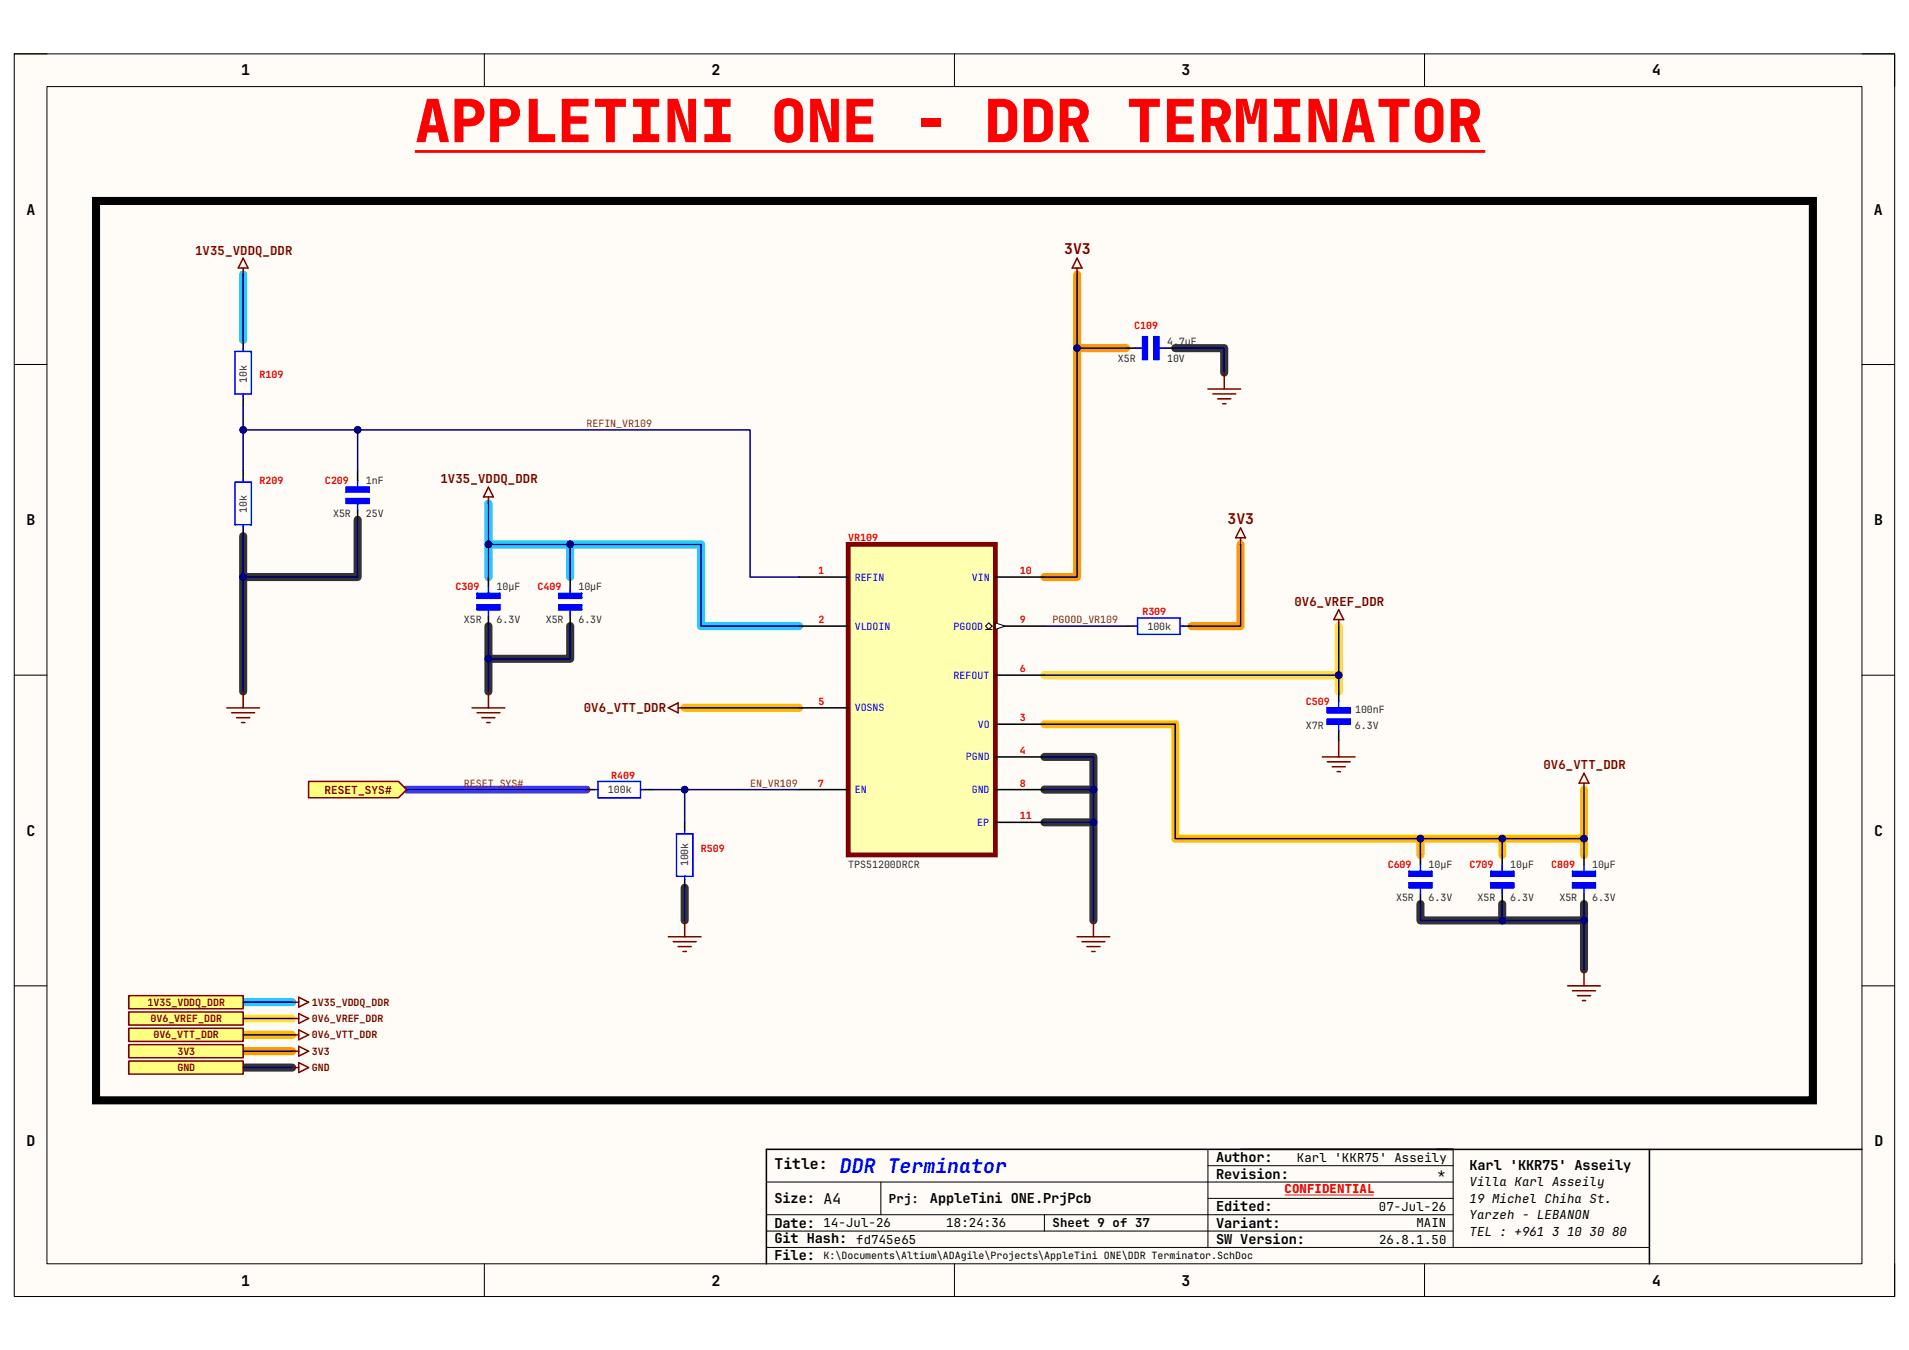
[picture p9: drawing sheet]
<svg xmlns="http://www.w3.org/2000/svg" width="420mm" height="297mm" viewBox="0 0 420 297" stroke-linecap="round" stroke-linejoin="round" font-family="sans-serif">
<path d="M3.1 11.9h413.7v273.3h-413.7z" fill-rule="evenodd" fill="#fffcf8"/>
<path d="M3.1 11.9h413.7v273.3h-413.7z" fill="none" stroke="#000" stroke-width=".22"/>
<path d="M10.3 19h399.3v259h-399.3z" fill-rule="evenodd" fill="#fffcf8"/>
<g fill="none" stroke="#000" stroke-width=".22">
<path d="M3.1 11.8h7.2M10.3 19h399.3v259h-399.3zM106.6 11.8v7.2M210 11.8v7.2M313.4 11.8v7.2M409.6 11.9h7.2v7.1M3.1 80.2h7.2M409.6 80.2h7.2M3.1 148.5h7.2M409.6 148.5h7.2M3.1 216.9h7.2M409.6 216.9h7.2"/>
<path d="M265.7 256.5h54M265.7 252.9v21.5M319.7 252.9v21.5M106.6 278v7.2M168.6 260.1h151.1M168.6 270.8h151.1M168.6 267.3h151.1M168.6 274.4h194.3M193.8 260.1v7.2M210 278v7.2M229.8 267.3v3.5M265.7 263.7h54"/>
<path d="M313.4 278v7.2M416.8 278v7.2"/>
</g>
<g fill="none" stroke="#333" stroke-width="1.8">
<path d="M258.6 76.6h10.7v5.4M53.5 118v34.1M78.7 114.4v12.6h-25.2M107.5 137.7v7.2h17.9v-7.2M107.5 144.9v7.2M229.8 166.5h10.8v36M229.8 173.7h10.8M150.6 195.3v7.2M229.8 180.9h10.8M312.5 198.9v3.6h36v-3.6M330.5 198.9v3.6M348.5 202.5v10.8"/>
<path d="M53.5 234.9h10.8"/>
</g>
<path d="M237 60.4v66.6h-7.2M237 76.6h10.8M272.9 119.8v18h-10.8M53.5 231.3h10.8" fill="none" stroke="#f90" stroke-width="1.8"/>
<path d="M53.5 60.4v14.4M107.5 110.8v9M125.4 119.8v7.2M107.5 127v-7.2h46.7v18h21.6M53.5 220.5h10.8" fill="none" stroke="#2cf" stroke-width="1.8"/>
<path d="M294.5 137.8v10.7M229.8 148.5h64.7v3.6M53.5 224.1h10.8" fill="none" stroke="#fd3" stroke-width="1.8"/>
<path d="M150.6 155.7h25.2M229.8 159.3h28.8v25.2h89.9v-10.8M312.5 184.5v3.6M330.5 184.5v3.6M348.5 184.5v3.6M53.5 227.7h10.8" fill="none" stroke="#fb0" stroke-width="1.8"/>
<path d="M89.5 173.7h39.5" fill="none" stroke="#90f" stroke-width="1.8"/>
<path d="M316.1 252.9h93.5M319.7 252.9h-151.1v25.1M362.9 252.9v25.1" fill="none" stroke="#000" stroke-width=".34"/>
<path d="M282.6 262.9h19.6" fill="none" stroke="#f00" stroke-width=".22"/>
<path d="M91.3 33.3h235.5" fill="none" stroke="#f00" stroke-width=".64" stroke-linecap="butt"/>
<path d="M21.1 44.2h377.7v197.9h-377.7z" fill="none" stroke="#000" stroke-width="1.8"/>
<path d="M186.6 119.8h32.4v68.3h-32.4z" fill-rule="evenodd" fill="#ffffb0"/>
<path d="M186.6 119.8h32.4v68.3h-32.4z" fill="none" stroke="#800000" stroke-width="1.1"/>
<path d="M175.8 127h10.8M175.8 137.8h10.8M219 137.8h10.8M175.8 155.7h10.8M219 159.3h10.8M219 148.5h10.8M175.8 173.7h10.8M219 166.5h10.8M219 173.7h10.8" fill="none" stroke="#000" stroke-width=".34"/>
<path d="M219 137l2.1 .8-2.1 .7z" fill="#f8fcff"/>
<path d="M216.8 137.8l.7-.8 .8 .8-.8 .7zM216.8 138.5h1.5M219 137l2.1 .8-2.1 .7z" fill="none" stroke="#000" stroke-width=".22"/>
<path d="M247.8 76.6h2.1M256.4 76.6h2.2M219 127h10.8M219 180.9h10.8" fill="none" stroke="#000" stroke-width=".34"/>
<path d="M249.9 76.6h1.5M255 76.6h1.4" fill="none" stroke="#00f" stroke-width=".34"/>
<path d="M251.4 74.1h1v5h-1z" fill-rule="evenodd" fill="#00f"/>
<path d="M251.4 74.1h1v5h-1z" fill="none" stroke="#00f" stroke-width=".22"/>
<path d="M251.4 74.1h1v5h-1z" fill="none" stroke="#00f" stroke-width=".34"/>
<path d="M253.9 74.1h1.1v5h-1.1z" fill-rule="evenodd" fill="#00f"/>
<path d="M253.9 74.1h1.1v5h-1.1z" fill="none" stroke="#00f" stroke-width=".22"/>
<path d="M253.9 74.1h1.1v5h-1.1z" fill="none" stroke="#00f" stroke-width=".34"/>
<path d="M237 56.8l1 2.2h-2.1zM237 59v1.4" fill="none" stroke="#800000" stroke-width=".34"/>
<path d="M67.9 171.9h19.8l1.8 1.8-1.8 1.8h-19.8z" fill-rule="evenodd" fill="#ffff80"/>
<path d="M49.9 155.7h7.2M51 156.8h5M52.1 157.9h2.8M53.1 159h.8M53.5 152.1v3.6M67.9 171.9h19.8l1.8 1.8-1.8 1.8h-19.8z" fill="none" stroke="#800000" stroke-width=".34"/>
<path d="M53.5 74.8v1.8M53.5 87.4v1.8M53.5 103.6v1.8M53.5 116.2v1.8M78.7 103.6v2.1M78.7 112.2v2.2" fill="none" stroke="#000" stroke-width=".34"/>
<path d="M51.7 77.3h3.6v9.4h-3.6zM53.5 76.6v.7M53.5 86.7v.7M51.7 106.1h3.6v9.3h-3.6zM53.5 105.4v.7M53.5 115.4v.8M78.7 105.7v1.5M78.7 110.8v1.4" fill="none" stroke="#00f" stroke-width=".34"/>
<path d="M76.2 109.7h5v1.1h-5z" fill-rule="evenodd" fill="#00f"/>
<path d="M76.2 109.7h5v1.1h-5z" fill="none" stroke="#00f" stroke-width=".22"/>
<path d="M76.2 109.7h5v1.1h-5z" fill="none" stroke="#00f" stroke-width=".34"/>
<path d="M76.2 107.2h5v1h-5z" fill-rule="evenodd" fill="#00f"/>
<path d="M76.2 107.2h5v1h-5z" fill="none" stroke="#00f" stroke-width=".22"/>
<path d="M76.2 107.2h5v1h-5zM294.5 154.3v1.4M294.5 159.3v1.5" fill="none" stroke="#00f" stroke-width=".34"/>
<path d="M294.5 152.1v2.2M294.5 160.8v2.1" fill="none" stroke="#000" stroke-width=".34"/>
<path d="M292 155.7h5v1.1h-5z" fill-rule="evenodd" fill="#00f"/>
<path d="M292 155.7h5v1.1h-5z" fill="none" stroke="#00f" stroke-width=".22"/>
<path d="M292 155.7h5v1.1h-5z" fill="none" stroke="#00f" stroke-width=".34"/>
<path d="M292 158.3h5v1h-5z" fill-rule="evenodd" fill="#00f"/>
<path d="M292 158.3h5v1h-5z" fill="none" stroke="#00f" stroke-width=".22"/>
<path d="M292 158.3h5v1h-5zM312.5 190.3v1.4M312.5 195.3v1.4" fill="none" stroke="#00f" stroke-width=".34"/>
<path d="M294.5 134.2l1.1 2.1h-2.2zM294.5 136.3v1.5" fill="none" stroke="#800000" stroke-width=".34"/>
<path d="M312.5 188.1v2.2M312.5 196.7v2.2" fill="none" stroke="#000" stroke-width=".34"/>
<path d="M310 191.7h5v1.1h-5z" fill-rule="evenodd" fill="#00f"/>
<path d="M310 191.7h5v1.1h-5z" fill="none" stroke="#00f" stroke-width=".22"/>
<path d="M310 191.7h5v1.1h-5z" fill="none" stroke="#00f" stroke-width=".34"/>
<path d="M310 194.2h5v1.1h-5z" fill-rule="evenodd" fill="#00f"/>
<path d="M310 194.2h5v1.1h-5z" fill="none" stroke="#00f" stroke-width=".22"/>
<path d="M310 194.2h5v1.1h-5zM330.5 190.3v1.4M330.5 195.3v1.4" fill="none" stroke="#00f" stroke-width=".34"/>
<path d="M330.5 188.1v2.2M330.5 196.7v2.2" fill="none" stroke="#000" stroke-width=".34"/>
<path d="M328 191.7h5v1.1h-5z" fill-rule="evenodd" fill="#00f"/>
<path d="M328 191.7h5v1.1h-5z" fill="none" stroke="#00f" stroke-width=".22"/>
<path d="M328 191.7h5v1.1h-5z" fill="none" stroke="#00f" stroke-width=".34"/>
<path d="M328 194.2h5v1.1h-5z" fill-rule="evenodd" fill="#00f"/>
<path d="M328 194.2h5v1.1h-5z" fill="none" stroke="#00f" stroke-width=".22"/>
<path d="M328 194.2h5v1.1h-5zM348.5 190.3v1.4M348.5 195.3v1.4" fill="none" stroke="#00f" stroke-width=".34"/>
<path d="M348.5 188.1v2.2M348.5 196.7v2.2" fill="none" stroke="#000" stroke-width=".34"/>
<path d="M346 191.7h5v1.1h-5z" fill-rule="evenodd" fill="#00f"/>
<path d="M346 191.7h5v1.1h-5z" fill="none" stroke="#00f" stroke-width=".22"/>
<path d="M346 191.7h5v1.1h-5z" fill="none" stroke="#00f" stroke-width=".34"/>
<path d="M346 194.2h5v1.1h-5z" fill-rule="evenodd" fill="#00f"/>
<path d="M346 194.2h5v1.1h-5z" fill="none" stroke="#00f" stroke-width=".22"/>
<path d="M107.5 129.1v1.5M107.5 134.1v1.5M249.6 137.8h.7M250.3 136h9.3v3.6h-9.3zM259.6 137.8h.7M346 194.2h5v1.1h-5z" fill="none" stroke="#00f" stroke-width=".34"/>
<path d="M272.9 116.2l1.1 2.1h-2.1zM272.9 118.3v1.5M147 155.7l2.2-1v2.1zM149.2 155.7h1.4M348.5 170.1l1.1 2.2h-2.2zM348.5 172.3v1.4" fill="none" stroke="#800000" stroke-width=".34"/>
<path d="M107.5 127v2.1M107.5 135.6v2.1M247.8 137.8h1.8M260.3 137.8h1.8" fill="none" stroke="#000" stroke-width=".34"/>
<path d="M104.9 130.6h5.1v1h-5.1z" fill-rule="evenodd" fill="#00f"/>
<path d="M104.9 130.6h5.1v1h-5.1z" fill="none" stroke="#00f" stroke-width=".22"/>
<path d="M104.9 130.6h5.1v1h-5.1z" fill="none" stroke="#00f" stroke-width=".34"/>
<path d="M104.9 133.1h5.1v1h-5.1z" fill-rule="evenodd" fill="#00f"/>
<path d="M104.9 133.1h5.1v1h-5.1z" fill="none" stroke="#00f" stroke-width=".22"/>
<path d="M104.9 133.1h5.1v1h-5.1zM125.4 129.1v1.5M125.4 134.1v1.5" fill="none" stroke="#00f" stroke-width=".34"/>
<path d="M125.4 127v2.1M125.4 135.6v2.1" fill="none" stroke="#000" stroke-width=".34"/>
<path d="M122.9 130.6h5.1v1h-5.1z" fill-rule="evenodd" fill="#00f"/>
<path d="M122.9 130.6h5.1v1h-5.1z" fill="none" stroke="#00f" stroke-width=".22"/>
<path d="M122.9 130.6h5.1v1h-5.1z" fill="none" stroke="#00f" stroke-width=".34"/>
<path d="M122.9 133.1h5.1v1h-5.1z" fill-rule="evenodd" fill="#00f"/>
<path d="M122.9 133.1h5.1v1h-5.1z" fill="none" stroke="#00f" stroke-width=".22"/>
<path d="M122.9 133.1h5.1v1h-5.1zM130.8 173.7h.8M131.6 171.9h9.3v3.6h-9.3zM140.9 173.7h.7M148.8 183.4h3.6v9.4h-3.6zM150.6 182.7v.7M150.6 192.8v.7" fill="none" stroke="#00f" stroke-width=".34"/>
<path d="M129 173.7h1.8M141.6 173.7h1.8M150.6 180.9v1.8M150.6 193.5v1.8" fill="none" stroke="#000" stroke-width=".34"/>
<g fill="none" stroke="#800000" stroke-width=".34">
<path d="M53.5 56.8l1.1 2.2h-2.2zM53.5 59v1.4M265.7 85.6h7.2M266.8 86.7h5.1M267.9 87.7h2.9M269 88.8h.7M269.3 82v3.6M107.5 107.2l1 2.1h-2.1zM107.5 109.3v1.5M103.9 155.7h7.2M104.9 156.8h5.1M106 157.9h2.9"/>
<path d="M107.1 159h.7M107.5 152.1v3.6M290.9 166.5h7.2M292 167.6h5M293.1 168.7h2.9M294.2 169.8h.7M294.5 162.9v3.6M147 206.1h7.2M148.1 207.2h5.1M149.2 208.3h2.9M150.3 209.3h.7M150.6 202.5v3.6"/>
<path d="M237 206.1h7.2M238 207.2h5.1M239.1 208.3h2.9M240.2 209.3h.7M240.6 202.5v3.6M344.9 216.9h7.2M346 218h5M347 219.1h2.9M348.5 213.3v3.6M348.1 220.1h.7"/>
</g>
<path d="M28.3 222.6h25.2v2.9h-25.2z" fill-rule="evenodd" fill="#ffff80"/>
<path d="M28.3 222.6h25.2v2.9h-25.2zM64.3 224.1h1.4M64.3 227.7h1.4M65.7 223l2.2 1.1-2.2 1.1zM65.7 226.6l2.2 1.1-2.2 1.1z" fill="none" stroke="#800000" stroke-width=".34"/>
<path d="M28.3 226.2h25.2v2.9h-25.2z" fill-rule="evenodd" fill="#ffff80"/>
<path d="M28.3 226.2h25.2v2.9h-25.2z" fill="none" stroke="#800000" stroke-width=".34"/>
<path d="M28.3 233.4h25.2v2.9h-25.2z" fill-rule="evenodd" fill="#ffff80"/>
<path d="M28.3 233.4h25.2v2.9h-25.2zM64.3 234.9h1.4M65.7 233.8l2.2 1.1-2.2 1.1z" fill="none" stroke="#800000" stroke-width=".34"/>
<path d="M28.3 229.8h25.2v2.9h-25.2z" fill-rule="evenodd" fill="#ffff80"/>
<path d="M28.3 229.8h25.2v2.9h-25.2zM64.3 231.3h1.4M65.7 230.2l2.2 1.1-2.2 1.1z" fill="none" stroke="#800000" stroke-width=".34"/>
<path d="M28.3 219.1h25.2v2.8h-25.2z" fill-rule="evenodd" fill="#ffff80"/>
<path d="M28.3 219.1h25.2v2.8h-25.2zM65.7 219.4l2.2 1.1-2.2 1.1zM64.3 220.5h1.4" fill="none" stroke="#800000" stroke-width=".34"/>
<path d="M237 60.4v66.6h-7.2M258.6 76.6h10.7v5.4" fill="none" stroke="#000080" stroke-width=".34"/>
<circle cx="237" cy="76.6" r=".72" fill="#000080"/>
<circle cx="237" cy="76.6" r=".72" fill="none" stroke="#000080" stroke-width=".22"/>
<path d="M143.4 173.7h32.4" fill="none" stroke="#000080" stroke-width=".34"/>
<circle cx="150.6" cy="173.7" r=".72" fill="#000080"/>
<circle cx="150.6" cy="173.7" r=".72" fill="none" stroke="#000080" stroke-width=".22"/>
<path d="M229.8 166.5h10.8v36" fill="none" stroke="#000080" stroke-width=".34"/>
<circle cx="240.6" cy="180.9" r=".72" fill="#000080"/>
<circle cx="240.6" cy="180.9" r=".72" fill="none" stroke="#000080" stroke-width=".22"/>
<circle cx="240.6" cy="173.7" r=".72" fill="#000080"/>
<circle cx="240.6" cy="173.7" r=".72" fill="none" stroke="#000080" stroke-width=".22"/>
<path d="M229.8 173.7h10.8" fill="none" stroke="#000080" stroke-width=".34"/>
<circle cx="240.6" cy="173.7" r=".72" fill="#000080"/>
<circle cx="240.6" cy="173.7" r=".72" fill="none" stroke="#000080" stroke-width=".22"/>
<path d="M229.8 180.9h10.8" fill="none" stroke="#000080" stroke-width=".34"/>
<circle cx="240.6" cy="180.9" r=".72" fill="#000080"/>
<circle cx="240.6" cy="180.9" r=".72" fill="none" stroke="#000080" stroke-width=".22"/>
<path d="M53.5 89.2v5.4h111.5v32.4h10.8" fill="none" stroke="#000080" stroke-width=".34"/>
<circle cx="78.7" cy="94.6" r=".72" fill="#000080"/>
<circle cx="78.7" cy="94.6" r=".72" fill="none" stroke="#000080" stroke-width=".22"/>
<circle cx="53.5" cy="94.6" r=".72" fill="#000080"/>
<circle cx="53.5" cy="94.6" r=".72" fill="none" stroke="#000080" stroke-width=".22"/>
<path d="M53.5 60.4v14.4M53.5 118v34.1" fill="none" stroke="#000080" stroke-width=".34"/>
<circle cx="53.5" cy="127" r=".72" fill="#000080"/>
<circle cx="53.5" cy="127" r=".72" fill="none" stroke="#000080" stroke-width=".22"/>
<path d="M78.7 94.6v9" fill="none" stroke="#000080" stroke-width=".34"/>
<circle cx="78.7" cy="94.6" r=".72" fill="#000080"/>
<circle cx="78.7" cy="94.6" r=".72" fill="none" stroke="#000080" stroke-width=".22"/>
<path d="M78.7 114.4v12.6h-25.2" fill="none" stroke="#000080" stroke-width=".34"/>
<circle cx="53.5" cy="127" r=".72" fill="#000080"/>
<circle cx="53.5" cy="127" r=".72" fill="none" stroke="#000080" stroke-width=".22"/>
<path d="M294.5 137.8v10.7" fill="none" stroke="#000080" stroke-width=".34"/>
<circle cx="294.5" cy="148.5" r=".72" fill="#000080"/>
<circle cx="294.5" cy="148.5" r=".72" fill="none" stroke="#000080" stroke-width=".22"/>
<path d="M229.8 159.3h28.8v25.2h89.9v-10.8" fill="none" stroke="#000080" stroke-width=".34"/>
<circle cx="312.5" cy="184.5" r=".72" fill="#000080"/>
<circle cx="312.5" cy="184.5" r=".72" fill="none" stroke="#000080" stroke-width=".22"/>
<circle cx="330.5" cy="184.5" r=".72" fill="#000080"/>
<circle cx="330.5" cy="184.5" r=".72" fill="none" stroke="#000080" stroke-width=".22"/>
<circle cx="348.5" cy="184.5" r=".72" fill="#000080"/>
<circle cx="348.5" cy="184.5" r=".72" fill="none" stroke="#000080" stroke-width=".22"/>
<path d="M348.5 202.5v10.8" fill="none" stroke="#000080" stroke-width=".34"/>
<circle cx="348.5" cy="202.5" r=".72" fill="#000080"/>
<circle cx="348.5" cy="202.5" r=".72" fill="none" stroke="#000080" stroke-width=".22"/>
<path d="M312.5 198.9v3.6h36v-3.6" fill="none" stroke="#000080" stroke-width=".34"/>
<circle cx="330.5" cy="202.5" r=".72" fill="#000080"/>
<circle cx="330.5" cy="202.5" r=".72" fill="none" stroke="#000080" stroke-width=".22"/>
<circle cx="348.5" cy="202.5" r=".72" fill="#000080"/>
<circle cx="348.5" cy="202.5" r=".72" fill="none" stroke="#000080" stroke-width=".22"/>
<path d="M312.5 184.5v3.6" fill="none" stroke="#000080" stroke-width=".34"/>
<circle cx="312.5" cy="184.5" r=".72" fill="#000080"/>
<circle cx="312.5" cy="184.5" r=".72" fill="none" stroke="#000080" stroke-width=".22"/>
<path d="M330.5 198.9v3.6" fill="none" stroke="#000080" stroke-width=".34"/>
<circle cx="330.5" cy="202.5" r=".72" fill="#000080"/>
<circle cx="330.5" cy="202.5" r=".72" fill="none" stroke="#000080" stroke-width=".22"/>
<path d="M330.5 184.5v3.6" fill="none" stroke="#000080" stroke-width=".34"/>
<circle cx="330.5" cy="184.5" r=".72" fill="#000080"/>
<circle cx="330.5" cy="184.5" r=".72" fill="none" stroke="#000080" stroke-width=".22"/>
<path d="M348.5 184.5v3.6" fill="none" stroke="#000080" stroke-width=".34"/>
<circle cx="348.5" cy="184.5" r=".72" fill="#000080"/>
<circle cx="348.5" cy="184.5" r=".72" fill="none" stroke="#000080" stroke-width=".22"/>
<path d="M229.8 137.8h18M229.8 148.5h64.7v3.6" fill="none" stroke="#000080" stroke-width=".34"/>
<circle cx="294.5" cy="148.5" r=".72" fill="#000080"/>
<circle cx="294.5" cy="148.5" r=".72" fill="none" stroke="#000080" stroke-width=".22"/>
<path d="M107.5 137.7v7.2h17.9v-7.2M150.6 155.7h25.2" fill="none" stroke="#000080" stroke-width=".34"/>
<circle cx="107.5" cy="144.9" r=".72" fill="#000080"/>
<circle cx="107.5" cy="144.9" r=".72" fill="none" stroke="#000080" stroke-width=".22"/>
<path d="M125.4 119.8v7.2" fill="none" stroke="#000080" stroke-width=".34"/>
<circle cx="125.4" cy="119.8" r=".72" fill="#000080"/>
<circle cx="125.4" cy="119.8" r=".72" fill="none" stroke="#000080" stroke-width=".22"/>
<path d="M53.5 94.6v9" fill="none" stroke="#000080" stroke-width=".34"/>
<circle cx="53.5" cy="94.6" r=".72" fill="#000080"/>
<circle cx="53.5" cy="94.6" r=".72" fill="none" stroke="#000080" stroke-width=".22"/>
<path d="M107.5 127v-7.2h46.7v18h21.6" fill="none" stroke="#000080" stroke-width=".34"/>
<circle cx="125.4" cy="119.8" r=".72" fill="#000080"/>
<circle cx="125.4" cy="119.8" r=".72" fill="none" stroke="#000080" stroke-width=".22"/>
<circle cx="107.5" cy="119.8" r=".72" fill="#000080"/>
<circle cx="107.5" cy="119.8" r=".72" fill="none" stroke="#000080" stroke-width=".22"/>
<path d="M107.5 110.8v9" fill="none" stroke="#000080" stroke-width=".34"/>
<circle cx="107.5" cy="119.8" r=".72" fill="#000080"/>
<circle cx="107.5" cy="119.8" r=".72" fill="none" stroke="#000080" stroke-width=".22"/>
<path d="M107.5 144.9v7.2" fill="none" stroke="#000080" stroke-width=".34"/>
<circle cx="107.5" cy="144.9" r=".72" fill="#000080"/>
<circle cx="107.5" cy="144.9" r=".72" fill="none" stroke="#000080" stroke-width=".22"/>
<path d="M237 76.6h10.8" fill="none" stroke="#000080" stroke-width=".34"/>
<circle cx="237" cy="76.6" r=".72" fill="#000080"/>
<circle cx="237" cy="76.6" r=".72" fill="none" stroke="#000080" stroke-width=".22"/>
<path d="M272.9 119.8v18h-10.8M150.6 173.7v7.2" fill="none" stroke="#000080" stroke-width=".34"/>
<circle cx="150.6" cy="173.7" r=".72" fill="#000080"/>
<circle cx="150.6" cy="173.7" r=".72" fill="none" stroke="#000080" stroke-width=".22"/>
<path d="M89.5 173.7h39.5M150.6 195.3v7.2M53.5 224.1h10.8M53.5 227.7h10.8M53.5 234.9h10.8M53.5 231.3h10.8M53.5 220.5h10.8" fill="none" stroke="#000080" stroke-width=".34"/>
<text font-size="13.1" fill="#f00" x="91.3" y="31.3">APPLETINI ONE - DDR TERMINATOR</text>
<text font-size="4.4" fill="#00f" x="184.8" y="258">DDR Terminator</text>
<g font-size="3.3">
<text x="53" y="16.6">1</text>
<text x="156.5" y="16.6">2</text>
<text x="260" y="16.6">3</text>
<text x="363.5" y="16.6">4</text>
<text x="5.8" y="47.2">A</text>
<text x="412.3" y="47.2">A</text>
<text x="5.8" y="115.5">B</text>
<text x="412.3" y="115.5">B</text>
<text x="5.8" y="183.9">C</text>
<text x="412.3" y="183.9">C</text>
<text x="5.8" y="252.2">D</text>
<text x="170.4" y="257.3">Title:</text>
<text x="412.4" y="252.2">D</text>
<text x="53" y="282.8">1</text>
<text x="156.5" y="282.8">2</text>
<text x="260" y="282.8">3</text>
<text x="363.5" y="282.8">4</text>
</g>
<g font-size="3.3" fill="#800000">
<text x="234.1" y="55.8">3V3</text>
<text x="270.1" y="115.2">3V3</text>
</g>
<g font-size="3">
<text x="267.5" y="255.7">Author:</text>
<text x="323.3" y="257.3">Karl 'KKR75' Asseily</text>
<text x="267.5" y="259.3">Revision:</text>
<text x="170.4" y="264.7">Size: A4</text>
<text x="204.6" y="264.7">AppleTini ONE.PrjPcb</text>
<text x="267.5" y="266.5">Edited:</text>
<text x="170.4" y="270.1">Date: 14-Jul-26</text>
<text x="170.4" y="273.6">Git Hash:</text>
<text x="267.5" y="273.7">SW Version:</text>
<text x="267.5" y="270.1">Variant:</text>
<text x="170.4" y="277.2">File:</text>
</g>
<g font-size="2.7" fill="#800000">
<text x="42.9" y="56">1V35_VDDQ_DDR</text>
<text x="96.9" y="106.3">1V35_VDDQ_DDR</text>
<text x="284.8" y="133.4">0V6_VREF_DDR</text>
<text x="128.4" y="156.7">0V6_VTT_DDR</text>
<text x="339.6" y="169.3">0V6_VTT_DDR</text>
</g>
<g font-size="2.7">
<text x="285.3" y="255.7">Karl 'KKR75' Asseily</text>
<text x="316.4" y="259.2">*</text>
<text x="323.3" y="261">Villa Karl Asseily</text>
<text x="195.6" y="264.6">Prj:</text>
<text x="303.4" y="266.4">07-Jul-26</text>
<text x="323.3" y="264.6">19 Michel Chiha St.</text>
<text x="323.3" y="268.2">Yarzeh - LEBANON</text>
<text x="188.4" y="273.6">fd745e65</text>
<text x="208.2" y="270">18:24:36</text>
<text x="231.6" y="270">Sheet 9 of 37</text>
<text x="303.4" y="273.6">26.8.1.50</text>
<text x="311.6" y="270">MAIN</text>
<text x="323.3" y="271.8">TEL : +961 3 10 30 80</text>
</g>
<text font-size="2.7" fill="#f00" x="282.6" y="262.5">CONFIDENTIAL</text>
<text font-size="2.5" fill="#800000" x="71.4" y="174.6">RESET_SYS#</text>
<g font-size="2.2" fill="#f00">
<text x="249.6" y="72.3">C109</text>
<text x="57.1" y="83.1">R109</text>
<text x="57.1" y="106.5">R209</text>
<text x="71.5" y="106.5">C209</text>
<text x="186.6" y="119.1">VR109</text>
<text x="100.2" y="129.9">C309</text>
<text x="118.2" y="129.9">C409</text>
<text x="180" y="126.3">1</text>
<text x="224.4" y="126.3">10</text>
<text x="180" y="137.1">2</text>
<text x="224.4" y="137.1">9</text>
<text x="251.3" y="135.3">R309</text>
<text x="224.4" y="147.9">6</text>
<text x="180" y="155.1">5</text>
<text x="287.3" y="155.1">C509</text>
<text x="224.4" y="158.7">3</text>
<text x="224.4" y="165.9">4</text>
<text x="134.5" y="171.3">R409</text>
<text x="180" y="173.1">7</text>
<text x="224.4" y="173.1">8</text>
<text x="224.4" y="180.3">11</text>
<text x="154.2" y="187.5">R509</text>
<text x="305.3" y="191.1">C609</text>
<text x="323.3" y="191.1">C709</text>
<text x="341.3" y="191.1">C809</text>
</g>
<g font-size="2.2" fill="#274e13">
<text x="256.8" y="75.9">4.7µF</text>
<text x="246" y="79.5">X5R</text>
<text x="256.8" y="79.5">10V</text>
<text x="54.3" y="84.2" transform="rotate(-90 54.3 84.2)">10k</text>
<text x="80.5" y="106.5">1nF</text>
<text x="54.3" y="112.9" transform="rotate(-90 54.3 112.9)">10k</text>
<text x="73.3" y="113.7">X5R</text>
<text x="80.5" y="113.7">25V</text>
<text x="109.3" y="129.9">10µF</text>
<text x="127.3" y="129.9">10µF</text>
<text x="102.1" y="137.1">X5R</text>
<text x="109.3" y="137.1">6.3V</text>
<text x="120.1" y="137.1">X5R</text>
<text x="127.3" y="137.1">6.3V</text>
<text x="252.4" y="138.5">100k</text>
<text x="287.3" y="160.5">X7R</text>
<text x="298.1" y="160.5">6.3V</text>
<text x="298.1" y="156.9">100nF</text>
<text x="133.7" y="174.5">100k</text>
<text x="151.4" y="190.6" transform="rotate(-90 151.4 190.6)">100k</text>
<text x="186.6" y="191.1">TPS51200DRCR</text>
<text x="314.3" y="191.1">10µF</text>
<text x="332.3" y="191.1">10µF</text>
<text x="350.3" y="191.1">10µF</text>
<text x="307.1" y="198.2">X5R</text>
<text x="314.3" y="198.2">6.3V</text>
<text x="325.1" y="198.2">X5R</text>
<text x="332.3" y="198.2">6.3V</text>
<text x="343.1" y="198.2">X5R</text>
<text x="350.3" y="198.2">6.3V</text>
</g>
<g font-size="2.2" fill="#783f04">
<text x="129" y="93.9">REFIN_VR109</text>
<text x="231.6" y="137.1">PGOOD_VR109</text>
<text x="102.1" y="173.1">RESET_SYS#</text>
<text x="165" y="173.1">EN_VR109</text>
</g>
<g font-size="2.2" fill="#00f">
<text x="188" y="127.7">REFIN</text>
<text x="213.8" y="127.7">VIN</text>
<text x="188" y="138.5">VLDOIN</text>
<text x="209.8" y="138.5">PGOOD</text>
<text x="209.8" y="149.3">REFOUT</text>
<text x="188" y="156.5">VOSNS</text>
<text x="215.1" y="160.1">VO</text>
<text x="212.5" y="167.3">PGND</text>
<text x="188" y="174.5">EN</text>
<text x="213.8" y="174.5">GND</text>
<text x="215" y="181.7">EP</text>
</g>
<g font-size="2.2" fill="#800000">
<text x="32.5" y="221.3">1V35_VDDQ_DDR</text>
<text x="68.6" y="221.3">1V35_VDDQ_DDR</text>
<text x="33.1" y="224.9">0V6_VREF_DDR</text>
<text x="68.6" y="224.9">0V6_VREF_DDR</text>
<text x="33.7" y="228.5">0V6_VTT_DDR</text>
<text x="39" y="232.1">3V3</text>
<text x="68.6" y="228.5">0V6_VTT_DDR</text>
<text x="68.6" y="232.1">3V3</text>
<text x="39" y="235.7">GND</text>
<text x="68.6" y="235.7">GND</text>
</g>
<text font-size="2.2" x="181.2" y="277">K:\Documents\Altium\ADAgile\Projects\AppleTini ONE\DDR Terminator.SchDoc</text>
</svg>
